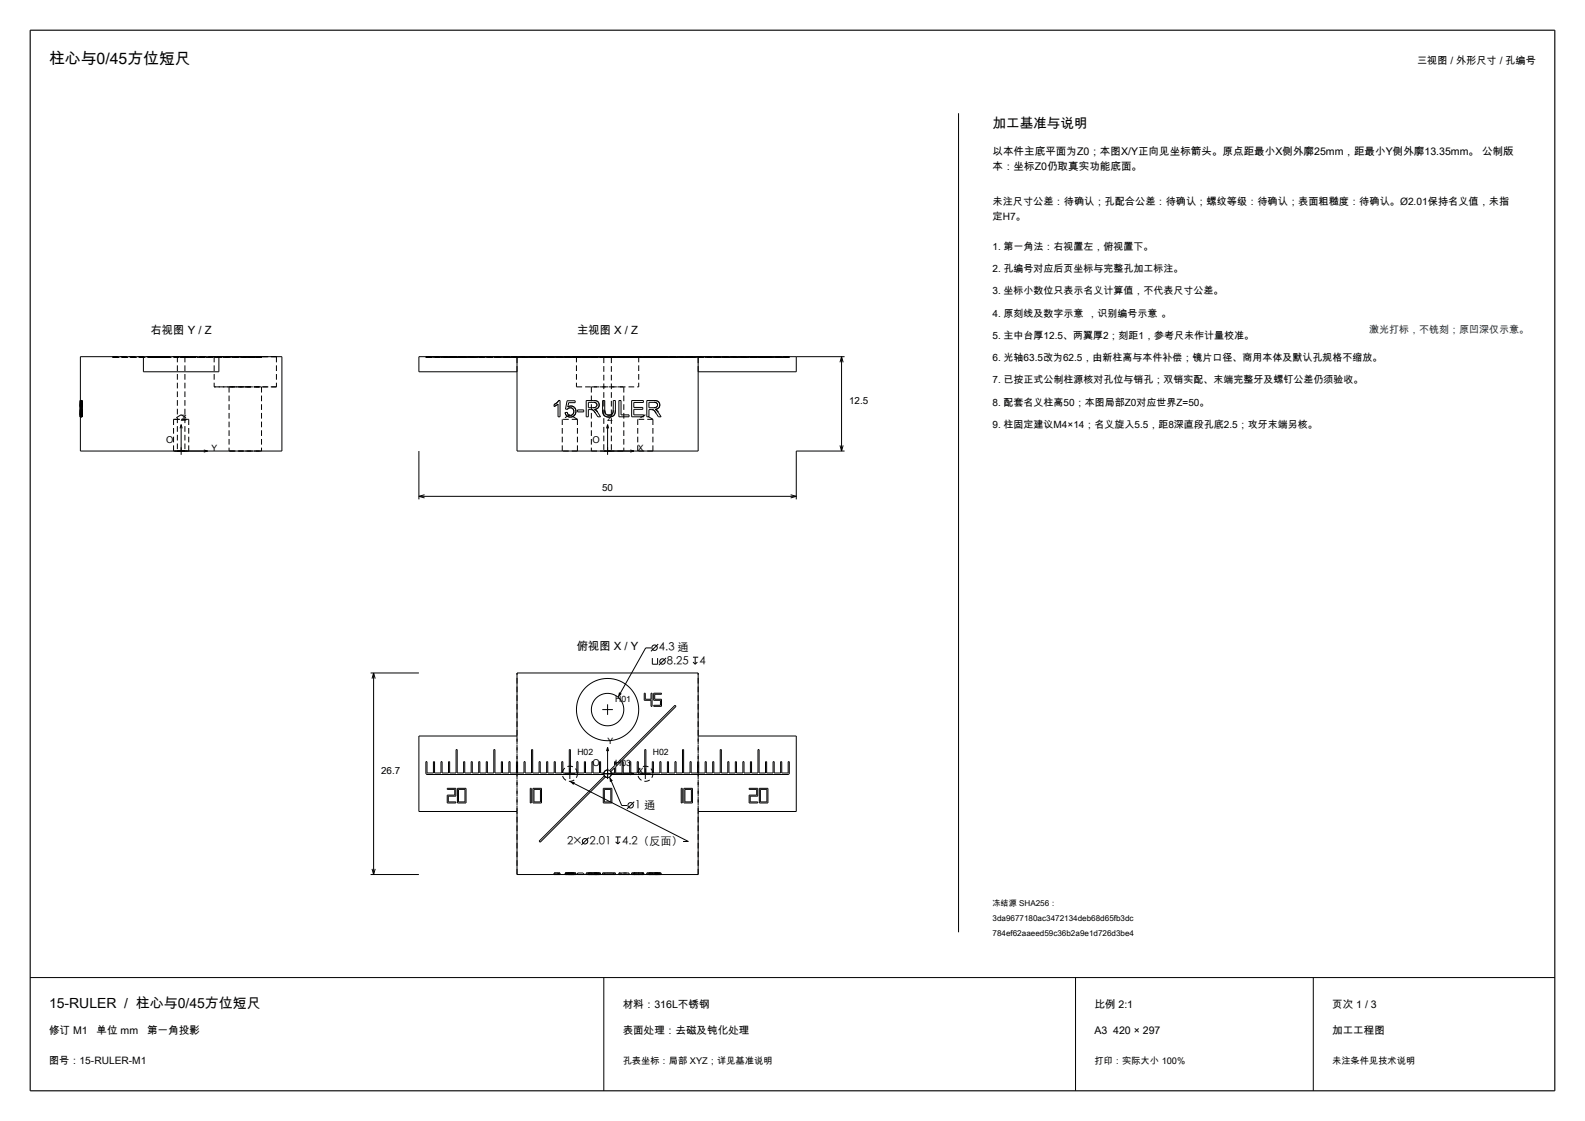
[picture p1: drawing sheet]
<svg xmlns="http://www.w3.org/2000/svg" width="420mm" height="297mm" viewBox="0 0 420 297" stroke-linecap="round" stroke-linejoin="round" font-family="sans-serif">
<path d="M8 8h404v281h-404z" fill="none" stroke="#000" stroke-width=".3"/>
<g fill="none" stroke="#000" stroke-width=".26">
<path d="M254 30v217M21.3 94.5h53.4v25h-53.4zM38 94.5v4h20v-4M137 94.5v25h48v-25M211 94.5v4h-26M223 94.5v25M223 94.5l-.4 1.5M223 94.5l.4 1.5M223.8 94.5h-112.8v4h26M48 112.5v8M48 112.5l-.3 1M48 112.5l.3 1"/>
<path d="M54 119.2l1 .3-1 .3M111 119.5v12.8M147.1 107.5v.1M147.4 107.4l-.2 .1M147.5 107.3l-.1 .1M147.6 106.7l-.8 .5v.5l.6-.3M147.6 106.7l-.4 .3M147.9 106.4l-.3 .3M148.1 106.1l-.5 .6M148.1 106.1h.3v4.3h-.5v-3.3l-.5 .3M148.1 106.1l-.1 .2M149.9 109.7l.3 .5"/>
<path d="M150.3 110.3l.8 .2M150.3 109.3l.3 .6M150.3 109.3h-.5l.4 .9M150.3 109.3v.1M150.5 107.8l.2-1.1h1.7v-.5h-2.1l-.4 2.2 .4 .1 .4-.3M150.5 109.7l.1 .2M150.5 108.3h-.1M150.6 109.9l.3 .1M150.6 107.8h-.1M150.7 108.2h-.1M150.9 108.1l-.2 .1M151.1 108l-.4 .2"/>
<path d="M151.1 108l.7 .3M151.1 108h.1M151.3 107.6l.9 .4M151.3 107.6l-.8 .2M151.3 107.6h-.4M151.4 107.6l.7 .3M151.5 108.1l.3 .2M151.8 108.3l.3 .7M151.8 108.3l.1 .2M152 108.9l.1 .1M152.1 109a.9 .9 0 0 1-.5 .9 .9 .9 0 0 1-1 0M152.1 109l-.2 .6"/>
<path d="M152.2 108a1.58 1.58 0 0 1 .1 2M152.2 108l.3 .4M152.3 110a1.52 1.52 0 0 1-2.1 .2M152.5 109.5l-.2 .5M153 108.6h1.7v.5h-1.7zM156.7 108.5h.1M156.8 108.5h.1M156.9 108.5l.1 .1M157.1 108.6h.1M157.1 108.6l.3 .3M157.1 108.6l.1 .1M157.3 108.7v.1"/>
<path d="M157.3 108h-.2M157.3 108.8l.1 .1M157.4 106.1l.5 .1M157.4 106.6h.1M157.4 108.9l.4 .6M157.4 108.9l.1 .2M157.6 108.5l.8 .8M157.6 108.5l.1 .1M157.7 107.9l-.6 .1M157.7 107.9l-.1 .1M157.7 109.4l.1 .1M157.8 108.6h.1"/>
<path d="M157.8 106.7l.2 .1M157.8 107.9h-.1M158 106.8l.2 .3-.1 .6M158 106.8l-.5-.2h-1.6v1.4h1.2M158.1 106.9v.1M158.1 107.7l-.4 .2M158.1 107.7l-.2 .1M158.1 108.3l-.4 .1M158.1 107l.1 .1M158.2 107.5l-.1 .2M158.2 109h.1M158.2 109l.2 .3"/>
<path d="M158.4 106.4h.1M158.4 109.3l.7 1.1h-.7l-.6-.9M158.4 106.4l.2 .2M158.5 108.1l-.9 .4M158.5 108.1l-.2 .1M158.6 106.6l-.9-.5h-2.4v4.3h.6v-1.9l1.2 .1M158.6 106.6l.2 .7M158.6 106.6l.1 .2M158.7 106.8v.1M158.8 107v.3M158.8 107.3l-.3 .8M159.7 109.3l.1 .1"/>
<path d="M159.8 109.6v.1M159.8 109.7a1.49 1.49 0 0 0 1.6 .8M159.8 109.7l.1 .2M160.2 108.6l.2 .8M160.2 108.6v-2.5h-.5l.1 3.6M160.2 108.6v.1M160.3 109.2h.1M160.3 109.3l.1 .1M160.4 109.4l.3 .4M160.4 109.4v.2M160.5 109.7h.1M160.7 109.8l.6 .2"/>
<path d="M160.7 109.8l.5 .2M160.7 110.4h.1M160.8 110.4l.3 .1M161 112.5v8M161 112.5l-.3 1M161 112.5l.3 1M161.2 110.5h.1M161.3 110.5h.1M162 110.4l-.6 .1M162.2 109.7l-.9 .3M162.2 110.3v.1M162.3 109.6l-.1 .1"/>
<path d="M162.4 110.3l-1 .2M162.5 108.6l-.3 1.1M162.5 108.6v-2.5h.6l-.1 3.1-.2 .6-.4 .5M162.5 108.6v.2M162.5 110.2l-.1 .1M163 109.3h.1M163.1 108.7v.2M164 106.1h.6v3.8h2.1v.5h-2.7zM167 119.2l1 .3-1 .3M167.4 106.1h3.1v.5h-2.6v1.3h2.4v.6h-2.4v1.4h2.7v.5h-3.2zM172.7 108.5h.1M172.8 108.5h.1"/>
<path d="M172.9 108.5h.1M173 108.5v.1M173.1 108.6h.1M173.2 108.6l.3 .3M173.2 108.6l.1 .1M173.3 108.7v.1M173.4 108h-.2M173.4 108.8l.1 .1M173.4 106.1l.5 .1M173.4 106.6h.1M173.5 108.9l.4 .6M173.5 108.9l.1 .2"/>
<path d="M173.6 108.5l.8 .8M173.6 108.5l.2 .1M173.8 107.9l-.6 .1M173.8 107.9l-.1 .1M173.8 109.4l.1 .1M173.8 108.6h.1M173.8 106.7l.2 .1M173.9 107.9h-.1M173.9 108.6h.1M174 106.8l.2 .3-.1 .6M174 106.8l-.5-.2h-1.5v1.4h1.2M174.1 106.9l.1 .1"/>
<path d="M174.1 107.7l-.3 .2M174.1 107.7l-.1 .1M174.2 108.3l-.4 .1M174.2 107v.1M174.2 107.5l-.1 .2M174.2 109h.1M174.2 109l.2 .3M174.4 106.4h.1M174.4 109.3l.8 1.1h-.7l-.6-.9M174.4 106.4l.3 .2M174.5 108.1l-.9 .4M174.5 108.1l-.1 .1"/>
<path d="M174.7 106.6l-.9-.5h-2.4v4.3h.6v-1.9l1.2 .1M174.7 106.6l.1 .7M174.7 106.6v.2M174.8 107.1v.2M174.8 107.3l-.3 .8M222.6 118l.4 1.5M223.4 118l-.4 1.5M223.8 119.5h-12.8v12.8M111 131.5h100M111 131.5l1.5 .4M112.5 131.1l-1.5 .4M209.5 131.1l1.5 .4"/>
<path d="M211 131.5l-1.5 .4M98.2 178.3h12.8M99 178.3v53.4M99 178.3l-.4 1.5M99 178.3l.4 1.5M172.5 171.7h-1.4l-7.3 13M172.9 174.4v1.6h1.4v-1.6M174.4 170.6l-1.9 2M176.5 174.3l-1.9 1.9M183.6 174.1h1.4M183.6 175.4l.6 .6M184.2 174.1v1.9"/>
<path d="M184.8 175.4l-.6 .6M111 195h26v-16.7h48v16.7h26v20h-26v16.7h-48v-16.7h-26zM159.6 188h2.8M161 186.6v2.8M161 198v8.4M161 198l-.3 1M161 198l.3 1M170.7 183.7h.3v1.6h1.5v-1.6h.3v3.4h-.3v-1.6h-1.8zM173.2 183.7h2.1v.2h-1.8v1.4h1.8v1.8h-2.1v-.2h1.8v-1.4h-1.8zM118.5 208.9h2.3v2h-2v1.6h2v.2h-2.3v-2h2v-1.6h-2zM121.2 208.9h2.3v3.8h-2.3zM121.5 209.1h1.7v3.4h-1.7z"/>
<path d="M140.5 208.9h.3v3.8h-.3zM141.2 208.9h2.3v3.8h-2.3zM141.5 209.1h1.7v3.4h-1.7zM149.6 205h2.8M151 203.6v2.8M151 207l31.4 15.9h-1.4M159.6 205h8.4M159.9 208.9h2.2v3.8h-2.2zM160 205.2l.2 .4M160 204.8h-.8v-3h-.3v3h-1.7v-3h-.3v3h-1.7v-3h-.3v3h-1.7v-3h-.3v3h-1.7v-6.2h-.4v6.2h-1.6v-3h-.3v3h-1.8v-3h-.3v3h-1.7v-3h-.3v3h-1.7v-3h-.3v3h-1.7v-6.2h-.3v6.2h-1.7v-3h-.2v3h-1.7v-3h-.3v3h-1.7v-3h-.3v3h-1.7v-3h-.3v3h-1.7v-6.2h-.3v6.2h-1.7v-3h-.3v3h-1.7v-3h-.4v3h-1.7v-3h-.3v3h-1.7v-3h-.3v3h-1.7v-6.2h-.3v6.2h-1.7v-3h-.3v3h-1.7v-3h-.3v3h-1.7v-3h-.2v3h-1.7v-3h-.3v3.2l.1 .2h47M160 204.8v.4M160.1 209.1h1.8v3.4h-1.8z"/>
<path d="M160.2 205.6l.2 .2M160.2 205.6l-17.3 17.3 .2 .2 17.3-17.3M161.5 205.9l3.2 7.5h1.5M161.6 204.2l-.9-.2-.4 .3-.3 .5M161.6 204.2l.2 .2M161.6 204.2l1.2-1.3v-1.1h.3v.8l15.8-15.7 .2 .2-16 16v1.7h1.7v-3h.3v3h1.7v-3h.3v3h1.7v-3h.3v3h1.7v-6.2h.3v6.2h1.8v-3h.3v3h1.6v-3h.4v3h1.7v-3h.3v3h1.7v-3h.3v3h1.7v-6.2h.3v6.2h1.7v-3h.3v3h1.7v-3h.2v3h1.7v-3h.3v3h1.7v-3h.3v3h1.8v-6.2h.3v6.2h1.6v-3h.3v3h1.7v-3h.3v3h1.7v-3h.4v3h1.7v-3h.3v3h1.7v-6.2h.3v6.2h1.6v-3h.4v3h1.7v-3h.3v3h1.7v-3h.3v3h1.6v-3h.3v3.2l-.1 .2h-47M161.8 204.4l.2 .4M161.8 204.4l1-1v1.4h-.8M162 205.2l-.3 .5-.4 .3-.9-.2M162 204.8v.4M167 204.7l1 .3M168 205l-1 .3"/>
<path d="M168.1 212.4l-2 1.9M169.6 205h2.8M171 203.6v2.8M180.5 208.9h.3v3.8h-.3zM181.2 208.9h2.3v3.8h-2.3zM181.5 209.1h1.7v3.4h-1.7zM198.5 208.9h2.3v2h-2v1.6h2v.2h-2.3v-2h2v-1.6h-2zM201.2 208.9h2.3v3.8h-2.3zM201.5 209.1h1.7v3.4h-1.7zM98.2 231.7h12.8M98.6 230.2l.4 1.5M99.4 230.2l-.4 1.5"/>
<path d="M156 221.9l-1.9 1.9M163.1 221.7h1.4M163.1 223l.6 .6M163.7 221.7v1.9M164.3 223l-.6 .6M8 259h404M160 259v30M285 259v30M348 259v30"/>
<circle cx="173.5" cy="171.6" r=".72"/>
<circle cx="175.6" cy="175.3" r=".72"/>
<circle cx="161" cy="188" r="8.2"/>
<circle cx="161" cy="188" r="4.3"/>
<circle cx="167.1" cy="213.4" r=".72"/>
<circle cx="155" cy="222.9" r=".72"/>
</g>
<g fill="none" stroke="#000" stroke-width=".26" stroke-dasharray="1.5 .8" stroke-linecap="butt">
<path d="M29.9 94.5h.2M29.9 94.7v-.2M29.9 94.7h.2M29.9 94.7h17.3M30.1 94.7h17.3M30.1 94.7v-.2M40.3 94.5h.2M40.3 94.5h2M40.3 94.5h3.8M40.3 94.7v-.2M40.3 94.7h2M40.3 94.7h.2"/>
<path d="M40.5 94.5h1.6M40.5 94.7v-.2M40.5 94.7h1.6M40.5 94.7h3.4M40.5 94.5h3.4M42.1 94.5h2M42.1 94.5v.2M42.3 94.5h1.6M42.3 94.7v-.2M42.3 94.7h1.6M43.9 94.5h.2M43.9 94.5v.2"/>
<path d="M43.9 94.7h.2M44.1 94.7h-2M44.1 94.7v-.2M44.1 94.7h-3.8M47 94.5h.2M47 94.5v25M47.2 94.5h-17.3M47.2 94.7v-.2M47.4 94.5h-17.3M47.4 94.5h.4M47.4 94.7h-.2M47.4 94.7v-.2"/>
<path d="M47.8 94.5h.2M47.8 94.5h-.8M47.8 94.7v-.2M47.8 94.7h.2M48 94.5h3.2M48 94.7v-.2M48 94.7h3.2M48 94.7h.2M48.2 94.5h.8M48.2 94.5h1.7M48.2 94.5h3M48.2 94.5h6.2"/>
<path d="M48.2 94.5v.2M48.2 94.7h3M48.2 94.7h6.2M48.2 94.7h-.4M48.2 94.7h1.7M48.2 94.7h1.4M48.2 94.5h1.4M48.6 94.7h.2M48.6 94.7v-.2M48.6 94.5h-.4M48.6 94.7h1M48.8 94.7v-.2"/>
<path d="M48.8 94.7h1.3M49 94.5h-.2M49 94.5v25M49.6 94.5h-1M49.6 94.7v-.2M49.9 94.7v-.2M49.9 94.7h16M50.1 94.5h-1.3M50.1 94.5h1.1M50.1 94.7v-.2M50.1 94.7h1.1M50.4 94.5h.8"/>
<path d="M50.4 94.7h15.7M50.4 94.7v-.2M50.4 94.7h.8M51.2 94.7v-.2M54.4 94.7v-.2M56.7 94.5h8.3M56.7 94.5v8M65 94.5h8.3M65.9 94.5h.2M65.9 94.5h-16M65.9 94.7v-.2M65.9 94.7h.2"/>
<path d="M65.9 94.5h1.6M65.9 94.5h3.4M65.9 94.5h1.8M66.1 94.5h1.4M66.1 94.7v-.2M66.1 94.7h1.4M66.1 94.5h-15.7M67.5 94.5h1.8M67.5 94.7v-.2M67.5 94.7h-1.6M67.7 94.5h1.6M67.7 94.5h1.4"/>
<path d="M67.7 94.5v.2M67.7 94.7h-1.8M67.7 94.7h1.4M69.1 94.5h.2M69.1 94.5v.2M69.1 94.7h.2M69.3 94.7h-3.4M69.3 94.7v-.2M69.3 94.7h-1.6M69.3 94.7h-1.8M73.3 94.5h-16.6M73.3 94.5v8"/>
<path d="M112.9 94.7h.3M112.9 94.7v-.2M112.9 94.7h.1M113 94.5h-.1M113 94.7v-.2M113 94.7h47M113.2 94.5h-.3M113.2 94.7h1.7M113.2 94.5v.2M114.9 94.5h-1.7M114.9 94.7h.2M114.9 94.7v-.2"/>
<path d="M115.1 94.5h-.2M115.1 94.7h1.7M115.1 94.5v.2M116.8 94.5h-1.7M116.8 94.7h.3M116.8 94.7v-.2M117.1 94.5h-.3M117.1 94.7h1.7M117.1 94.5v.2M118.5 94.7h2M118.5 94.7v-.2M118.5 94.7h2.3"/>
<path d="M118.8 94.7h2M118.8 94.7v-.2M118.8 94.5h-1.7M118.8 94.7h.3M119.1 94.5h-.3M119.1 94.7h1.7M119.1 94.5v.2M120.5 94.5h-2M120.5 94.7v-.2M120.8 94.5h-2.3M120.8 94.5h-2M120.8 94.7v-.2"/>
<path d="M120.8 94.5h-1.7M120.8 94.7h.3M121.1 94.5h-.3M121.1 94.7h1.7M121.1 94.5v.2M121.2 94.7v-.2M121.5 94.7h1.7M121.5 94.5v.2M122.8 94.5h-1.7M122.8 94.7h.3M122.8 94.7v-.2M123.1 94.5h-.3"/>
<path d="M123.1 94.7h1.7M123.1 94.5v.2M123.2 94.5h-1.7M123.2 94.5v.2M123.5 94.5h-2.3M123.5 94.7v-.2M123.5 94.7h-2.3M124.8 94.5h-1.7M124.8 94.7h.3M124.8 94.7v-.2M125.1 94.5h-.3M125.1 94.7h1.7"/>
<path d="M125.1 94.5v.2M126.8 94.5h-1.7M126.8 94.7h.4M126.8 94.7v-.2M127.2 94.5h-.4M127.2 94.7h1.7M127.2 94.5v.2M128.9 94.5h-1.7M128.9 94.7h.3M128.9 94.7v-.2M129.2 94.5h-.3M129.2 94.7h1.7"/>
<path d="M129.2 94.5v.2M130.9 94.5h-1.7M130.9 94.7h.3M130.9 94.7v-.2M131.2 94.5h-.3M131.2 94.7h1.7M131.2 94.5v.2M132.9 94.5h-1.7M132.9 94.7h.3M132.9 94.7v-.2M133.2 94.5h-.3M133.2 94.7h1.7"/>
<path d="M133.2 94.5v.2M134.9 94.5h-1.7M134.9 94.7h.3M134.9 94.7v-.2M135.2 94.5h-.3M135.2 94.7h1.7M135.2 94.5v.2M136.9 94.5h-1.7M136.9 94.7h.3M136.9 94.7v-.2M137 98.5v-4M137.2 94.5h-.3"/>
<path d="M137.2 94.7h1.7M137.2 94.5v.2M138.9 94.5h-1.7M138.9 94.7h.2M138.9 94.7v-.2M139.1 94.5h-.2M139.1 94.7h1.7M139.1 94.5v.2M140.5 94.7h.3M140.5 94.7v-.2M140.8 94.5h-.3M140.8 94.7v-.2"/>
<path d="M140.8 94.5h-1.7M140.8 94.7h.3M141.1 94.5h-.3M141.1 94.7h1.7M141.1 94.5v.2M141.2 94.7v-.2M141.5 94.7h1.7M141.5 94.5v.2M142.8 94.5h-1.7M142.8 94.7h.3M142.8 94.7v-.2M142.9 94.7h17.3"/>
<path d="M142.9 94.7v-.2M143.1 94.5h-.2M143.1 94.7v-.2M143.1 94.7h-.2M143.1 94.7h17.3M143.1 94.5h-.3M143.1 94.7h1.7M143.1 94.5v.2M143.2 94.5h-1.7M143.2 94.5v.2M143.5 94.5h-2.3M143.5 94.7v-.2"/>
<path d="M143.5 94.7h-2.3M144.8 94.5h-1.7M144.8 94.7h.3M144.8 94.7v-.2M145.1 94.5h-.3M145.1 94.7h1.7M145.1 94.5v.2M146.8 94.5h-1.7M146.8 94.7h.3M146.8 94.7v-.2M147.1 94.5h-.3M147.1 94.7h1.8"/>
<path d="M147.1 94.5v.2M148.9 94.5h-1.8M148.9 94.7h.3M148.9 94.7v-.2M149.2 94.5h-.3M149.2 94.7h1.6M149.2 94.5v.2M150.8 94.5h-1.6M150.8 94.7h.4M150.8 94.7v-.2M151.2 94.5h-.4M151.2 94.7h1.7"/>
<path d="M151.2 94.5v.2M152.7 94.5h16.6M152.7 94.5v8M152.9 94.5h-1.7M152.9 94.7h.3M152.9 94.7v-.2M153.2 94.5h-.3M153.2 94.7h1.7M153.2 94.5v.2M154.9 94.5h-1.7M154.9 94.7h.3M154.9 94.7v-.2"/>
<path d="M155.2 94.5h-.3M155.2 94.7h1.7M155.2 94.5v.2M156.9 94.5h-1.7M156.9 94.7h.3M156.9 94.7v-.2M157.2 94.5h-.3M157.2 94.7h1.7M157.2 94.5v.2M158.9 94.5h-1.7M158.9 94.7h.3M158.9 94.7v-.2"/>
<path d="M159.2 94.5h-.3M159.2 94.7h.8M159.2 94.5v.2M159.9 94.7v-.2M160 94.7v24.8M160 94.5h-.8M160 94.5h1.6M160 94.5h-47M160 94.7v-.2M160.1 94.7h1.8M160.1 94.7v-.2M160.2 94.5h-17.3"/>
<path d="M160.2 94.5h-.2M160.2 94.7h.2M160.2 94.7v-.2M160.4 94.5h-17.3M160.4 94.7v-.2M161.6 94.7v-.2M161.6 94.7h1.2M161.8 94.7h-.2M161.8 94.7v-.2M161.8 94.5h.2M161.8 94.7h1M161.9 94.5v.2"/>
<path d="M161.9 94.5h-1.8M162 94.5h-1.6M162 94.7v-.2M162 94.7h47M162 94.7h.8M162 94.7v24.8M162.1 94.5h-2.2M162.1 94.7v-.2M162.1 94.7h-2.2M162.8 94.5h-1.2M162.8 94.7h.3M162.8 94.7v-.2"/>
<path d="M162.8 94.5h-.8M162.8 94.5h-1M163.1 94.5h-.3M163.1 94.7h1.7M163.1 94.5v.2M163.1 94.7h16M163.1 94.7h15.8M164.8 94.5h-1.7M164.8 94.7h.3M164.8 94.7v-.2M165.1 94.5h-.3M165.1 94.7h1.7"/>
<path d="M165.1 94.5v.2M166.8 94.5h-1.7M166.8 94.7h.3M166.8 94.7v-.2M167.1 94.5h-.3M167.1 94.7h1.7M167.1 94.5v.2M168.8 94.5h-1.7M168.8 94.7h.3M168.8 94.7v-.2M169.1 94.5h-.3M169.1 94.7h1.7"/>
<path d="M169.1 94.5v.2M169.3 94.5v8M170.7 94.7h.3M170.7 94.7v-.2M170.7 94.7h1.8M170.8 94.5h-1.7M170.8 94.7h.3M170.8 94.7v-.2M171 94.5h-.3M171 94.7h1.5M171 94.7v-.2M171.1 94.5h-.3"/>
<path d="M171.1 94.7h1.8M171.1 94.5v.2M172.5 94.5h-1.8M172.5 94.5h-1.5M172.5 94.7h.3M172.5 94.7v-.2M172.8 94.5h-.3M172.8 94.7v-.2M172.9 94.5h-1.8M172.9 94.7h.3M172.9 94.7v-.2M173.2 94.5h-.3"/>
<path d="M173.2 94.7h1.6M173.2 94.5v.2M173.2 94.7v-.2M173.2 94.7h2.1M173.5 94.7v-.2M174.8 94.5h-1.6M174.8 94.7h.4M174.8 94.7v-.2M175 94.5h-1.8M175 94.7h-1.8M175 94.5v.2M175.2 94.5h-.4"/>
<path d="M175.2 94.7h1.7M175.2 94.5v.2M175.3 94.5h-2.1M175.3 94.5h-1.8M175.3 94.7v-.2M175.3 94.7h-1.8M176.9 94.5h-1.7M176.9 94.7h.3M176.9 94.7v-.2M177.2 94.5h-.3M177.2 94.7h1.7M177.2 94.5v.2"/>
<path d="M178.9 94.5h-1.7M178.9 94.7h.3M178.9 94.7v-.2M178.9 94.5h-15.8M179.1 94.5h-.2M179.1 94.5h-16M179.1 94.7v-.2M179.1 94.7h-.2M179.2 94.5h-.3M179.2 94.7h1.7M179.2 94.5v.2M180.5 94.7h.3"/>
<path d="M180.5 94.7v-.2M180.8 94.5h-.3M180.8 94.7v-.2M180.9 94.5h-1.7M180.9 94.7h.3M180.9 94.7v-.2M181.2 94.5h-.3M181.2 94.7h1.7M181.2 94.5v.2M181.2 94.7v-.2M181.5 94.7h1.7M181.5 94.7v-.2"/>
<path d="M182.9 94.5h-1.7M182.9 94.7h.3M182.9 94.7v-.2M183.2 94.5h-.3M183.2 94.7h1.7M183.2 94.5v.2M183.2 94.5h-1.7M183.5 94.5h-2.3M183.5 94.7v-.2M183.5 94.7h-2.3M184.9 94.5h-1.7M184.9 94.7h.2"/>
<path d="M184.9 94.7v-.2M185 98.5v-4M185.1 94.5h-.2M185.1 94.7h1.7M185.1 94.5v.2M186.8 94.5h-1.7M186.8 94.7h.3M186.8 94.7v-.2M187.1 94.5h-.3M187.1 94.7h1.7M187.1 94.5v.2M188.8 94.5h-1.7"/>
<path d="M188.8 94.7h.3M188.8 94.7v-.2M189.1 94.5h-.3M189.1 94.7h1.8M189.1 94.5v.2M190.9 94.5h-1.8M190.9 94.7h.3M190.9 94.7v-.2M191.2 94.5h-.3M191.2 94.7h1.6M191.2 94.5v.2M192.8 94.5h-1.6"/>
<path d="M192.8 94.7h.3M192.8 94.7v-.2M193.1 94.5h-.3M193.1 94.7h1.7M193.1 94.5v.2M194.8 94.5h-1.7M194.8 94.7h.3M194.8 94.7v-.2M195.1 94.5h-.3M195.1 94.7h1.7M195.1 94.5v.2M196.8 94.5h-1.7"/>
<path d="M196.8 94.7h.4M196.8 94.7v-.2M197.2 94.5h-.4M197.2 94.7h1.7M197.2 94.5v.2M198.5 94.7v-.2M198.8 94.7h2M198.8 94.7v-.2M198.9 94.5h-1.7M198.9 94.7h.3M198.9 94.7v-.2M199.2 94.5h-.3"/>
<path d="M199.2 94.7h1.7M199.2 94.5v.2M200.5 94.5h-2M200.5 94.7v-.2M200.5 94.7h-2M200.8 94.5h-2.3M200.8 94.5h-2M200.8 94.7h-2.3M200.8 94.7v-.2M200.9 94.5h-1.7M200.9 94.7h.3M200.9 94.7v-.2"/>
<path d="M201.2 94.5h-.3M201.2 94.7h1.6M201.2 94.5v.2M201.2 94.7v-.2M201.5 94.7h1.7M201.5 94.5v.2M202.8 94.5h-1.6M202.8 94.7h.4M202.8 94.7v-.2M203.2 94.5h-.4M203.2 94.7h1.7M203.2 94.5v.2"/>
<path d="M203.2 94.5h-1.7M203.5 94.5h-2.3M203.5 94.7v-.2M203.5 94.7h-2.3M204.9 94.5h-1.7M204.9 94.7h.3M204.9 94.7v-.2M205.2 94.5h-.3M205.2 94.7h1.7M205.2 94.5v.2M206.9 94.5h-1.7M206.9 94.7h.3"/>
<path d="M206.9 94.7v-.2M207.2 94.5h-.3M207.2 94.7h1.6M207.2 94.5v.2M208.8 94.5h-1.6M208.8 94.7h.3M208.8 94.7v-.2M209 94.5h-47M209 94.7v-.2M209 94.7h.1M209.1 94.5h-.3M209.1 94.5h-.1"/>
<path d="M209.1 94.7v-.2M21.3 108.6v.5M21.3 110.1v-.2M21.3 109.9v-.6M21.3 109.3v.9M21.3 110.2v.3M21.3 110.5v-.5M21.3 110v-1M21.3 109v-1M21.3 108v-.4M21.3 107.6v.2M21.3 107.8v-1.1"/>
<path d="M21.3 106.7v-.5M21.3 106.2v2.2M21.3 108.4v.1M21.3 108.5v-.3M21.3 108.2v-.2M21.3 108v.3M21.3 108.3v.7M21.3 109v.8M21.3 109.8v.3M21.3 107.1v3.3M21.3 110.4v-4.3M21.3 106.1v.6"/>
<path d="M21.3 106.7v.5M21.3 107.2v.5M21.3 107.7v-.3M21.3 107.4v-.3M21.3 106.1v4.3M21.3 110.4v-1.9M21.3 108.5v.1M21.3 108.6v.3M21.3 108.9v.6M21.3 109.5v.9M21.3 110.4v-1.1M21.3 109.3v-.6"/>
<path d="M21.3 108.7v-.2M21.3 108.5v-.4M21.3 108.1v-.8M21.3 107.3v-.7M21.3 106.6v-.4M21.3 106.2v-.1M21.3 108.6v-2.5M21.3 106.1v2.5M21.3 108.6v1.1M21.3 109.7v.3M21.3 110v-.2M21.3 109.8v-.4"/>
<path d="M21.3 109.4v-.8M21.3 109.7v.6M21.3 110.3v.2M21.3 110.5v-.2M21.3 110.3v-.7M21.3 109.6v-1M21.3 110.4v-.5M21.3 109.9v-3.8M21.3 109.9v-1.4M21.3 108.5v-.6M21.3 107.9v-1.3M21.3 106.6v-.5"/>
<path d="M21.3 108.6h.4M21.3 109.1h.4M21.3 110.1h.4M21.3 108h.4M21.3 108.5h.4M21.3 108.4h.4M21.3 106.2h.4M21.3 106.7h.4M21.3 107.8h.4M21.3 107.6h.4M21.3 110.5h.4M21.3 109.3h.4"/>
<path d="M21.3 110.4h.4M21.3 107.1h.4M21.3 107.7h.4M21.3 107.2h.4M21.3 106.1h.4M21.3 110h.4M21.3 109.9h.4M21.3 106.6h.4M21.3 107.9h.4M21.3 108v-1.4M21.3 107.9v.1M21.3 107.7v.2"/>
<path d="M21.3 107.3v.4M21.3 106.8v.5M21.3 106.6v.2M21.7 108.6v.5M21.7 109.9v.2M21.7 110.1v-.3M21.7 109.8v-.8M21.7 109v-.7M21.7 108.3v-.3M21.7 108v.2M21.7 108.2v.3M21.7 108.5v-.1"/>
<path d="M21.7 108.4v-2.2M21.7 106.2v.5M21.7 106.7v1.1M21.7 107.8v-.2M21.7 107.6v.4M21.7 108v1M21.7 109v1M21.7 110v.5M21.7 110.5v-.3M21.7 110.2v-.9M21.7 109.3v.6M21.7 110.4v-3.3"/>
<path d="M21.7 107.1v.3M21.7 107.4v.3M21.7 107.7v-.5M21.7 107.2v-.5M21.7 106.7v-.6M21.7 106.1v4.3M21.7 106.1v.1M21.7 106.2v.4M21.7 106.6v.7M21.7 107.3v.8M21.7 108.1v.4M21.7 108.5v.2"/>
<path d="M21.7 108.7v.6M21.7 109.3v1.1M21.7 110.4v-.9M21.7 109.5v-.6M21.7 108.9v-.3M21.7 108.6v-.1M21.7 108.5v1.9M21.7 110.4v-4.3M21.7 106.1v2.5M21.7 108.6v1M21.7 109.6v.7M21.7 110.3v.2"/>
<path d="M21.7 110.5v-.2M21.7 110.3v-.6M21.7 109.7v-1.1M21.7 108.6v.8M21.7 109.4v.4M21.7 109.8v.2M21.7 110v-.3M21.7 106.1v3.8M21.7 109.9v.5M21.7 106.1v.5M21.7 106.6v1.3M21.7 107.9v.6"/>
<path d="M21.7 108.5v1.4M21.7 106.6v1.4M21.7 108v-.1M21.7 107.9v-.2M21.7 107.7v-.4M21.7 107.3v-.5M21.7 106.8v-.2M46 119.5h2M46 111.1h2M46 119.5v-8.4M47 119.5h1M48 119.5h2"/>
<path d="M48 119.5h1M48 111.1h2M48 109.9l-2 1.2M48 109.9l2 1.2M49 119.5h-2M50 119.5h-4M50 111.1h-4M50 119.5v-8.4M56.7 102.5h8.3M60.7 119.5h4.3M60.7 102.5h4.3M60.7 102.5v17"/>
<path d="M65 119.5h4.3M65 102.5h8.3M65 102.5h4.3M69.3 119.5h-8.6M69.3 102.5h-8.6M69.3 102.5v17M73.3 102.5h-16.6M146.8 107.2l.4-.2M147.1 107.6l-.3 .1M147.2 107.5h-.1M147.9 107.1l-.4 .2M147.9 106.4l.1-.1"/>
<path d="M149 119.5v-8.4M149.9 109.7l-.1-.4M150.3 110.3l-.1-.1M150.3 109.4l.2 .3M150.4 108.3l-.1 .2M150.6 107.8l.3-.2M150.6 108.2l-.1 .1M150.9 110l.2 .1M151 109.9l-2 1.2M151.1 108l-.2 .1M151.3 107.6h.1M151.5 108.1l-.3-.1"/>
<path d="M151.8 109.8l.1-.2M152 108.9l-.1-.4M152.1 107.9l.1 .1M152.3 110l-.5 .4-.7 .1M152.5 108.4l.1 .6M152.6 109l-.1 .5M152.7 102.5h16.6M153 119.5h-4M153 119.5v-8.4M153 111.1h-4M153 111.1l-2-1.2M156.7 108.5h-.1"/>
<path d="M156.7 119.5h8.6M156.7 102.5v17M156.7 102.5h8.6M156.9 108.5h-.1M157.1 108.6h-.1M157.2 106.1h.2M157.3 108.7h-.1M157.3 108h.3M157.4 106.6h-.1M157.7 108.6h.1M157.7 108.4l-.1 .1M157.7 109.4l-.2-.3"/>
<path d="M157.8 106.7l-.4-.1M157.8 107.9l.1-.1M157.8 108.6l.1 .1M157.9 106.2h.2M157.9 108.7l.3 .3M158.1 106.9l-.1-.1M158.1 106.2l.3 .2M158.2 107.5v-.2M158.2 107.3v-.2M158.3 108.2l-.2 .1M158.7 106.9l.1 .1M159.7 109.3v-.7"/>
<path d="M159.8 109.6v-.2M160 119.5h2M160.2 108.7l.1 .5M160.3 109.2v.1M160.4 110.3l-.5-.4M160.4 109.6l.1 .1M160.5 109.7l.2 .1M160.7 110.4l-.3-.1M160.8 110.4h-.1M161 110h.1M161.2 110h.1M161.2 110.5h-.1"/>
<path d="M161.3 110.5h-.1M162.2 110.4h-.2M162.3 109.6l.2-.8M162.4 110.3h-.2M162.9 109.6l-.4 .6M163 109.3l-.1 .3M163.1 108.9l-.1 .4M163.1 108.6v.1M165.3 102.5v17M169 119.5v-8.4M171 109.9l-2 1.2M172.7 108.5h-.1"/>
<path d="M172.8 108.5h-.1M172.9 108.5h-.1M173 108.5h-.1M173 119.5h-4M173 119.5v-8.4M173 111.1h-4M173 111.1l-2-1.2M173.1 108.6h-.1M173.3 106.1h.1M173.4 108h.3M173.4 108.8h-.1M173.4 106.6h-.1"/>
<path d="M173.8 108.4l-.2 .1M173.8 109.4l-.2-.3M173.8 106.7l-.3-.1M173.9 107.9l.1-.1M173.9 108.6l.1 .1M173.9 106.2h.3M174 108.7l.2 .3M174.1 106.9l-.1-.1M174.2 106.2l.2 .2M174.2 107.5v-.2M174.2 107.3v-.2M174.4 108.2l-.2 .1"/>
<path d="M174.7 106.8l.1 .3M137 195v20M185 195v20M153 205a2.01 2.01 0 0 0-2.9-1.8 2.01 2.01 0 0 0-.3 3.4 2.01 2.01 0 0 0 3.2-1.2v-.4M160 205a1 1 0 0 1 1.4-.9 1 1 0 0 1 .2 1.7 1 1 0 0 1-1.6-.5v-.3M173 205a2.01 2.01 0 0 0-2.9-1.8 2.01 2.01 0 0 0-.3 3.4 2.01 2.01 0 0 0 3.2-1.2v-.4M137 231.7v-53.4M146.8 231.7h.6M146.8 231.7v-.4M146.8 231.3h.8M147.4 231.7h.5M147.4 231.3h-.6"/>
<path d="M147.6 231.7h-.8M147.6 231.3h.5M147.9 231.7h.5M147.9 231.7v-.4M147.9 231.3h-.5M148.1 231.7h-.5M148.1 231.7v-.4M148.1 231.3h.3M148.4 231.7h-.3M148.4 231.7v-.4M148.4 231.3h-.5M149.8 231.7h.4"/>
<path d="M149.8 231.7v-.4M149.8 231.3h.5M149.9 231.7h.4M149.9 231.7v-.4M149.9 231.3h.4M150.2 231.7h.9M150.2 231.3h-.4M150.3 231.7h-.4M150.3 231.7v-.4M150.3 231.3h2.1M150.3 231.7h-.5M150.3 231.3h.3"/>
<path d="M150.3 231.7h.4M150.3 231.3h-.4M150.5 231.7h.2M150.5 231.7v-.4M150.5 231.3h.8M150.6 231.7h-.3M150.6 231.3h.5M150.7 231.7h.4M150.7 231.3h-.4M150.7 231.7h1.7M150.7 231.7v-.4M150.7 231.3h-.2"/>
<path d="M151.1 231.7h.7M151.1 231.3h-.4M151.1 231.7h-.5M151.1 231.7h1.2M151.1 231.3h.7M151.1 231.3h-.9M151.3 231.7h-.8M151.3 231.3h.9M151.8 231.7h-.7M151.8 231.3h.3M151.8 231.7h.3M151.8 231.3h-.7"/>
<path d="M152.1 231.7h-.3M152.1 231.7v-.4M152.1 231.3h-.3M152.2 231.7h-.9M152.2 231.3h.4M152.3 231.7h.3M152.3 231.3h-1.2M152.4 231.7h-2.1M152.4 231.7v-.4M152.4 231.3h-1.7M152.6 231.7h-.4M152.6 231.7v-.4"/>
<path d="M152.6 231.3h-.3M153 231.7v-.4M153 231.3h1.7M154.7 231.7h-1.7M154.7 231.7v-.4M155.3 231.7h.6M155.3 231.7v-.4M155.3 231.3h1.9M155.9 231.7h.7M155.9 231.7v-.4M155.9 231.3h-.6M155.9 231.3h1.2"/>
<path d="M155.9 231.7h1.4M156.6 231.7h.3M156.6 231.3h-.7M156.9 231.7h.2M156.9 231.7v-.4M156.9 231.3h-.3M157.1 231.3h.6M157.1 231.7h-1.2M157.1 231.7h.3M157.1 231.3h-.2M157.2 231.7h-1.9M157.2 231.3h.9"/>
<path d="M157.3 231.3h-1.4M157.3 231.7h.7M157.4 231.7h.4M157.4 231.3h-.3M157.6 231.7h.9M157.6 231.7v-.4M157.6 231.3h.3M157.7 231.3h.4M157.7 231.7h-.6M157.8 231.7h.6M157.8 231.3h-.4M157.9 231.7h-.3"/>
<path d="M157.9 231.3h.5M158 231.3h-.7M158 231.7h.2M158.1 231.3h.1M158.1 231.7h-.4M158.1 231.7h-.9M158.1 231.3h.5M158.2 231.3h-.2M158.2 231.7h-.1M158.2 231.7v-.4M158.4 231.7h-.5M158.4 231.3h.7"/>
<path d="M158.4 231.7h.7M158.4 231.7v-.4M158.4 231.3h-.6M158.5 231.7h.3M158.5 231.3h-.9M158.6 231.7h-.5M158.6 231.3h.2M158.8 231.7h-.2M158.8 231.7v-.4M158.8 231.3h-.3M159.1 231.7h-.7M159.1 231.7v-.4"/>
<path d="M159.1 231.3h-.7M159.7 231.7h.1M159.7 231.7v-.4M159.7 231.3h.5M159.8 231.7h.6M159.8 231.3h-.1M160.2 231.7h-.5M160.2 231.7v-.4M160.2 231.3h.2M160.4 231.7h-.2M160.4 231.3h.3M160.4 231.7h1"/>
<path d="M160.4 231.3h-.6M160.7 231.7h-.3M160.7 231.3h.6M161.3 231.7h-.6M161.3 231.3h.9M161.4 231.7h1M161.4 231.3h-1M162.2 231.7h-.9M162.2 231.3h.3M162.4 231.7h.5M162.4 231.3h-1M162.5 231.7h-.3"/>
<path d="M162.5 231.7v-.4M162.5 231.3h.6M162.9 231.7h.2M162.9 231.3h-.5M163.1 231.7h-.6M163.1 231.7v-.4M163.1 231.3h-.2M164 231.7h2.7M164 231.7v-.4M164 231.3h.6M164.6 231.7h-.6M164.6 231.7v-.4"/>
<path d="M164.6 231.3h2.1M166.7 231.7h-2.1M166.7 231.7v-.4M166.7 231.3h-2.7M167.4 231.7h3.2M167.4 231.7v-.4M167.4 231.3h3.1M167.9 231.7h2.4M167.9 231.7h2.6M167.9 231.7v-.4M167.9 231.3h2.4M167.9 231.3h2.7"/>
<path d="M170.3 231.7v-.4M170.5 231.7h-3.1M170.5 231.7v-.4M170.5 231.3h-2.6M170.6 231.7h-2.7M170.6 231.7v-.4M170.6 231.3h-3.2M171.4 231.7h.6M171.4 231.7v-.4M171.4 231.3h1.9M172 231.7h.6M172 231.7v-.4"/>
<path d="M172 231.3h-.6M172 231.3h1.2M172 231.7h1.3M172.6 231.7h.3M172.6 231.3h-.6M172.9 231.7h.3M172.9 231.7v-.4M172.9 231.3h-.3M173.2 231.3h.6M173.2 231.7h-1.2M173.2 231.7h.3M173.2 231.3h-.3"/>
<path d="M173.3 231.7h-1.9M173.3 231.3h.9M173.3 231.3h-1.3M173.3 231.7h.7M173.5 231.7h.4M173.5 231.3h-.3M173.6 231.7h.9M173.6 231.7v-.4M173.6 231.3h.4M173.8 231.3h.3M173.8 231.7h-.6M173.9 231.7h.6"/>
<path d="M173.9 231.3h-.4M174 231.7h-.4M174 231.3h.4M174 231.3h-.7M174 231.7h.2M174.1 231.3h.1M174.1 231.7h-.3M174.2 231.7h-.9M174.2 231.3h.5M174.2 231.3h-.2M174.2 231.7h-.1M174.2 231.7v-.4"/>
<path d="M174.4 231.7h-.4M174.4 231.3h.8M174.5 231.7h.7M174.5 231.7v-.4M174.5 231.3h-.6M174.5 231.7h.3M174.5 231.3h-.9M174.7 231.7h-.5M174.7 231.3h.1M174.8 231.7h-.1M174.8 231.7v-.4M174.8 231.3h-.3"/>
<path d="M175.2 231.7h-.8M175.2 231.7v-.4M175.2 231.3h-.7M185 231.7v-53.4"/>
</g>
<path d="M164 183.4l.8 .4-1 .9zM151 207l1.3 .2-.4 .8zM161.5 205.9l.9 1-.8 .3z" fill="#000"/>
<g fill="#fff">
<path d="M281.8 81.6h6.4v3h-6.4z" fill-rule="evenodd"/>
<path d="M301.4 81.6h6.4v3h-6.4z" fill-rule="evenodd"/>
</g>
<text font-size="4.2" x="13" y="17">柱心与0/45方位短尺</text>
<text font-size="3.7" x="13" y="267">15-RULER / 柱心与0/45方位短尺</text>
<text font-size="3.6" x="263" y="34">加工基准与说明</text>
<g font-size="3">
<text x="39.9" y="88.5">右视图 Y / Z</text>
<text x="152.9" y="88.5">主视图 X / Z</text>
<text x="152.8" y="172.3">俯视图 X / Y</text>
<text x="174.6" y="172.6">4.3 通</text>
<text x="176.7" y="176.2">8.25</text>
<text x="185.4" y="176.2">4</text>
<text x="168.3" y="214.3">1 通</text>
<text x="150.3" y="223.8">2× 2.01</text>
<text x="164.9" y="223.8">4.2（反面）</text>
</g>
<g font-size="2.8">
<text x="263" y="41">以本件主底平面为Z0；本图X/Y正向见坐标箭头。原点距最小X侧外廓25mm，距最小Y侧外廓13.35mm。 公制版</text>
<text x="263" y="45.1">本：坐标Z0仍取真实功能底面。</text>
<text x="165" y="267">材料：316L不锈钢</text>
<text x="290" y="267">比例 2:1</text>
<text x="353" y="267">页次 1 / 3</text>
<text x="13" y="274">修订 M1</text>
<text x="25.6" y="274">单位 mm</text>
<text x="39" y="274">第一角投影</text>
<text x="165" y="274">表面处理：去磁及钝化处理</text>
<text x="290" y="274">A3 420 × 297</text>
<text x="353" y="274">加工工程图</text>
</g>
<g font-size="2.7">
<text x="375.5" y="17">三视图 / 外形尺寸 / 孔编号</text>
<text x="263" y="54.2">未注尺寸公差：待确认；孔配合公差：待确认；螺纹等级：待确认；表面粗糙度：待确认。Ø2.01保持名义值，未指</text>
<text x="263" y="58.2">定H7。</text>
<text x="13" y="282">图号：15-RULER-M1</text>
</g>
<g font-size="2.6">
<text x="263" y="66.2">1. 第一角法：右视置左，俯视置下。</text>
<text x="263" y="72.1">2. 孔编号对应后页坐标与完整孔加工标注。</text>
<text x="263" y="78">3. 坐标小数位只表示名义计算值，不代表尺寸公差。</text>
<text x="263" y="83.9">4. 原刻线及数字深0.1，识别编号深0.2。</text>
<text x="281.8" y="83.9">示意</text>
<text x="301.4" y="83.9">示意</text>
<text x="263" y="89.8">5. 主中台厚12.5、两翼厚2；刻距1，参考尺未作计量校准。</text>
<text x="263" y="95.7">6. 光轴63.5改为62.5，由新柱高与本件补偿；镜片口径、商用本体及默认孔规格不缩放。</text>
<text x="263" y="101.6">7. 已按正式公制柱源核对孔位与销孔；双销实配、末端完整牙及螺钉公差仍须验收。</text>
<text x="225" y="107">12.5</text>
<text x="263" y="107.5">8. 配套名义柱高50；本图局部Z0对应世界Z=50。</text>
<text x="263" y="113.4">9. 柱固定建议M4×14；名义旋入5.5，距8深直段孔底2.5；攻牙末端另核。</text>
<text x="159.6" y="130.1">50</text>
<text x="101" y="205">26.7</text>
</g>
<text font-size="2.6" fill="#1f3345" x="362.8" y="88.3">激光打标，不铣刻；原凹深仅示意。</text>
<g font-size="2.5">
<text x="44" y="117.5">O</text>
<text x="157" y="117.5">O</text>
<text x="157" y="203">O</text>
<text x="165" y="282">孔表坐标：局部 XYZ；详见基准说明</text>
<text x="290" y="282">打印：实际大小 100%</text>
<text x="353" y="282">未注条件见技术说明</text>
</g>
<g font-size="2.3">
<text x="48" y="111.5">Z</text>
<text x="161" y="111.5">Z</text>
<text x="56" y="119.5">Y</text>
<text x="169" y="119.5">X</text>
<text x="163" y="186">H01</text>
<text x="161" y="197">Y</text>
<text x="153" y="200">H02</text>
<text x="163" y="203">H03</text>
<text x="173" y="200">H02</text>
<text x="169" y="205">X</text>
</g>
<g font-size="2.1">
<text x="263" y="240">冻结源 SHA256：</text>
<text x="263" y="244">3da9677180ac3472134deb68d65fb3dc</text>
<text x="263" y="248">784ef62aaeed59c36b2a9e1d726d3be4</text>
</g>
</svg>
